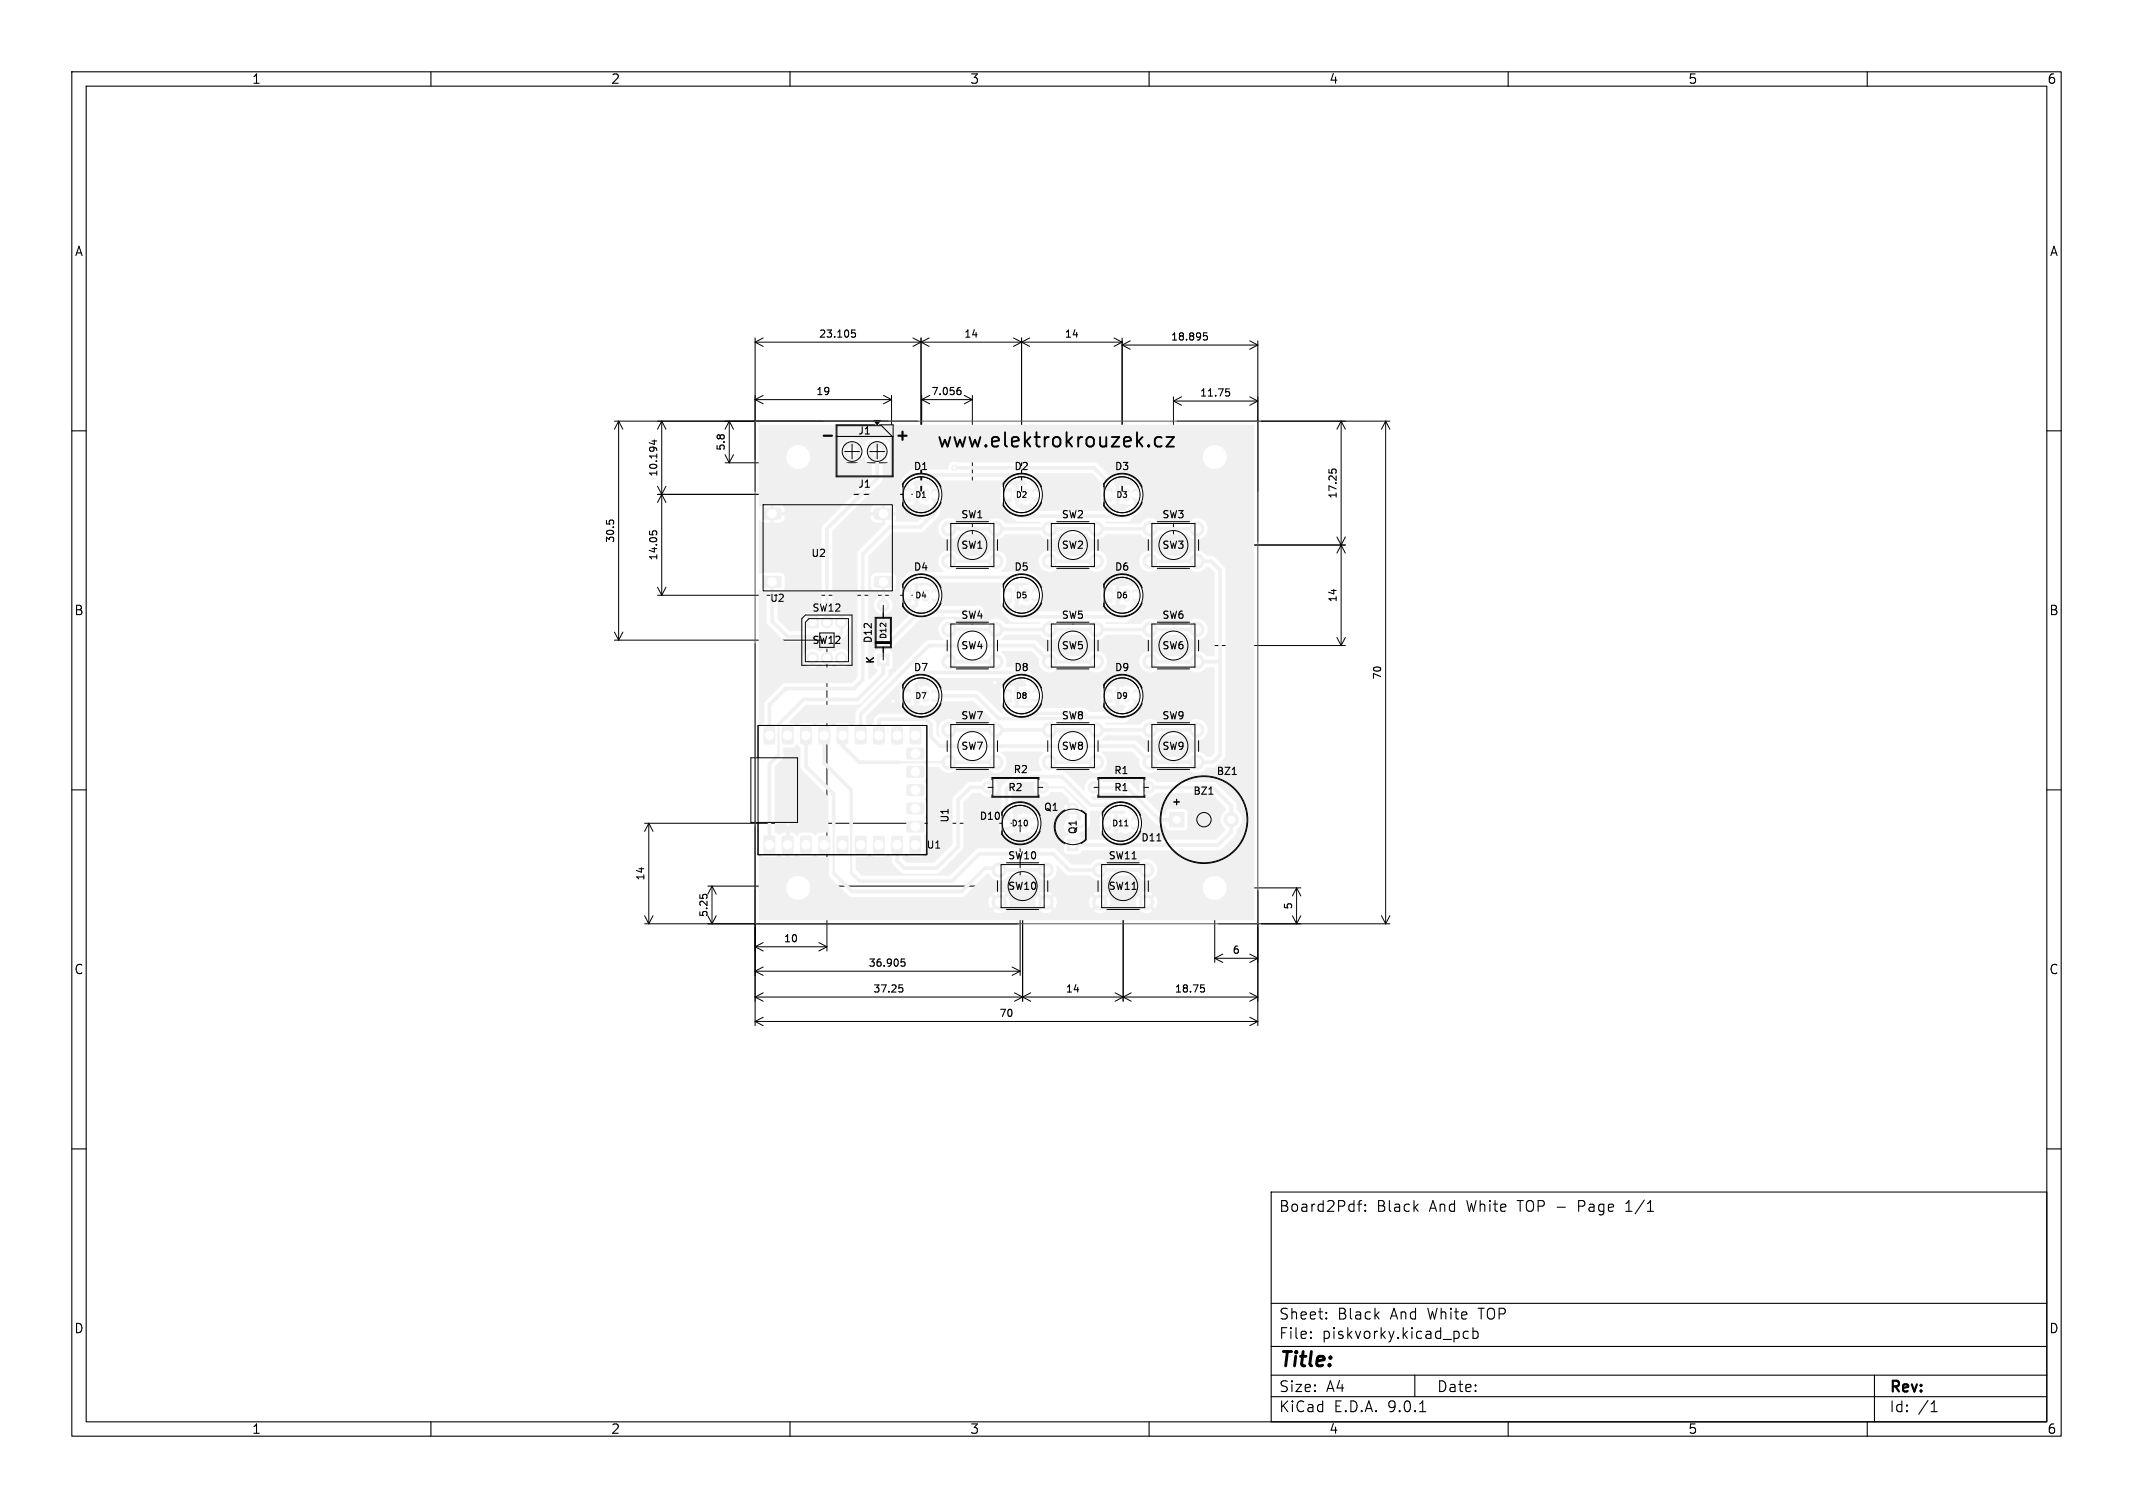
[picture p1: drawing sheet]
<svg xmlns="http://www.w3.org/2000/svg" width="297mm" height="210mm" viewBox="0 0 297 210" stroke-linecap="round" stroke-linejoin="round" font-family="sans-serif">
<g fill="none" stroke="#000" stroke-width=".14">
<path d="M85.6 58.7h42.2M86.1 58.7v30.5M86.1 58.7l.6 1.1M86.1 58.7l-.5 1.1M92.1 58.7v24.2M92.1 58.7l.6 1.1M92.1 58.7l-.5 1.1M101.5 58.7v5.8M101.5 58.7l.6 1.1M101.5 58.7l-.5 1.1M105.1 47.7h51.1M105.1 47.1v21.3"/>
<path d="M105.1 55.7h19M105.1 47.7l1.2 .5M105.1 55.7l1.2 .5M106.3 47.1l-1.2 .6M106.3 55.1l-1.2 .6M123 55.1l1.1 .6M124.1 55.1v8.9M124.1 55.7l-1.1 .5M127.1 47.1l2.3 1.1M128.2 47.1v21.3M128.3 55.1v13.2M128.3 55.7h7.1"/>
<path d="M128.3 55.7l1.2 .5M129.4 47.1l-2.3 1.1M129.5 55.1l-1.2 .6M134.3 55.1l1.1 .6M135.4 55.1v20.3M135.4 55.7l-1.1 .5M141.1 47.1l2.3 1.1M142.2 47.1v21.3M143.4 47.1l-2.3 1.1M155.1 47.1l1.1 .6M156.2 47.1v21.3M156.2 47.7l-1.1 .5"/>
<path d="M156.2 48.1h18.9M156.2 48.1l1.2 .5M157.4 47.5l-1.2 .6M163.4 55.3v20.1M163.4 55.9h11.7M163.4 55.9l1.1 .5M163.9 58.7h29.6M164.5 55.3l-1.1 .6M174 47.5l1.1 .6M174 55.3l1.1 .6M175.1 47.5v27.9M175.1 48.1l-1.1 .5"/>
<path d="M175.1 55.9l-1.1 .5M186.7 58.7v31.2M186.7 58.7l.6 1.1M186.7 58.7l-.5 1.1M192.9 58.7v70M192.9 58.7l.6 1.1M192.9 58.7l-.5 1.1M91.6 67.7l1.1 2.3M92.7 67.7l-1.1 2.3M101 64.5h22.6M101 63.3l.5 1.2M102.1 63.3l-.6 1.2"/>
<path d="M127.8 68.8l-36.2 .1M163.9 75.9h23.4M186.2 74.8l1.1 2.2M187.3 74.8l-1.1 2.2M85.6 89.2h29M85.6 88l.5 1.2M86.7 88l-.6 1.2M91.6 82.9h36.1M91.6 81.8l.5 1.1M92.7 81.8l-.6 1.1M105.1 89.7v53.1M115.1 89.7v42.7"/>
<path d="M163.9 89.9h23.4M186.2 88.8l.5 1.1M187.3 88.8l-.6 1.1M89.8 114.7h51.7M90.3 114.7v14M90.3 114.7l.6 1.1M90.3 114.7l-.5 1.1M142 115.2v20.6M89.8 128.7h52.1M89.8 127.5l.5 1.2M90.9 127.5l-.6 1.2M98.6 123.4h43.3"/>
<path d="M98.6 127.5l.5 1.2M99.1 123.4v5.3M99.1 123.4l.6 1.1M99.1 123.4l-.5 1.1M99.7 127.5l-.6 1.2M105.1 131.9h10M105.1 131.9l1.2 .5M105.1 135.3h36.9M105.1 135.3l1.2 .5M105.1 138.9h70M105.1 138.9l1.2 .5M106.3 131.3l-1.2 .6"/>
<path d="M106.3 134.7l-1.2 .6M106.3 138.3l-1.2 .6M114 131.3l1.1 .6M115.1 131.9l-1.1 .5M140.9 134.7l1.1 .6M141.3 138.3l2.2 1.1M142 135.3l-1.1 .5M142.4 123.9v15.5M143.5 138.3l-2.2 1.1M155.3 138.3l2.2 1.1M156.4 123.9v15.5M157.5 138.3l-2.2 1.1"/>
<path d="M169.1 124.2v9.8M169.1 133.5h6M169.1 133.5l1.2 .5M169.6 123.7h11.5M169.6 128.7h23.9M170.3 132.9l-1.2 .6M174 132.9l1.1 .6M174 138.3l1.1 .6M175.1 123.9v18.9M175.1 133.5l-1.1 .5M175.1 138.9l-1.1 .5M180 127.5l.5 1.2"/>
<path d="M180.5 123.7v5M180.5 123.7l.6 1.1M180.5 123.7l-.5 1.1M181.1 127.5l-.6 1.2M192.4 127.5l.5 1.2M193.5 127.5l-.6 1.2M105.1 142.3h70M105.1 142.3l1.2 .5M106.3 141.7l-1.2 .6M174 141.7l1.1 .6M175.1 142.3l-1.1 .5"/>
</g>
<g fill="none" stroke="#000" stroke-width=".15">
<path d="M118.6 46h.5M118.6 46.4l.3-.1 .2 .2-.1 .4h-.4M133.4 54.3l.3 .1 .1 .1v.4l-.4 .1M133.7 54h-.3M167.6 46.4h.5M167.6 46.8l.3-.1 .2 .2-.1 .4h-.4M170.7 54.2h.5M170.8 54.5h.2l.2 .2v.4l-.4 .1M84.4 72.5v.4M84.8 72.6l.2-.2h.3l.1 .2M90.4 74v.4M90.8 61.4h.6"/>
<path d="M90.8 74.4v-.3l.2-.2 .4 .1v.4M91.1 61.3v.6l-.7-.2M185 65.4v.4M185.4 65.8v-.3l.2-.2 .4 .1v.4M97.4 124.6v.5M97.8 124.7l.2-.2h.3l.1 .2M125.2 137.2h.5M125.3 137.5h.2l.2 .2-.1 .4-.3 .1M125.5 133.6h.5M125.5 134l.3-.1 .2 .2-.1 .4h-.4M167.2 137.2h.5M167.3 137.5h.2l.2 .2v.4l-.4 .1"/>
</g>
<g fill="#f0f0f0" stroke="#f0f0f0" stroke-width=".14">
<path d="M106.3 80.3h2.5v1.5h-2.5z"/>
<path d="M106.3 70.8h2.3l.2 .2-.1 1.1-.2 .2h-2.1l-.1-.2z"/>
<path d="M121.8 70.8h2.3l.2 .2-.1 1.1-.2 .2h-2.1l-.1-.2z"/>
<path d="M121.8 80.3h2.3l.2 .2-.1 1.1-.2 .2h-2.1l-.1-.2z"/>
<path d="M106.4 116.5h1.5v2.4h-1.5z"/>
<path d="M109 116.5h1.2l.2 .1v2l-.1 .2-1.1 .1-.3-.2z"/>
<path d="M111.5 116.5h1.2l.3 .1v2l-.2 .2-1.1 .1-.2-.2z"/>
<path d="M114.1 116.5h1.2l.2 .1v2l-.1 .2-1.2 .1-.2-.2z"/>
<path d="M116.6 116.5h1.2l.2 .1 .1 2-.2 .2-1.1 .1-.2-.2z"/>
<path d="M119.2 116.5h1.2l.2 .1v2l-.2 .2-1.1 .1-.2-.2z"/>
<path d="M121.7 116.5h1.2l.2 .1v2l-.1 .2-1.1 .1-.3-.2z"/>
<path d="M124.2 116.5h1.2l.3 .1v2l-.2 .2-1.1 .1-.2-.2z"/>
<path d="M126.8 116.5h1.2l.2 .1v2l-.1 .2-1.2 .1-.2-.2z"/>
<path d="M126.3 114.4h2.2l.2 .2-.1 1.1-.2 .2h-2l-.1-.3z"/>
<path d="M126.3 111.9l2.2-.1 .2 .3-.1 1.1-.2 .1h-2l-.1-.2z"/>
<path d="M126.3 109.3h2.2l.2 .2-.1 1.1-.2 .2h-2l-.1-.3z"/>
<path d="M126.3 106.8l2.2-.1 .2 .3-.1 1.1-.2 .2-2-.1-.1-.2z"/>
<path d="M126.3 104.3l2.2-.1 .2 .2-.1 1.2-.2 .1h-2l-.1-.2z"/>
<path d="M126.8 101.3l1.2-.1 .2 .2v2l-.1 .2h-1.2l-.2-.1z"/>
<path d="M124.2 101.3l1.2-.1 .3 .2v2l-.2 .2h-1.1l-.2-.1z"/>
<path d="M121.7 101.3l1.2-.1 .2 .2v2l-.1 .2h-1.1l-.3-.1z"/>
<path d="M119.2 101.3l1.2-.1 .2 .2v2l-.2 .2h-1.1l-.2-.1z"/>
<path d="M116.6 101.3l1.2-.1 .2 .2 .1 2-.2 .2h-1.1l-.2-.1z"/>
<path d="M114.1 101.3l1.2-.1 .2 .2v2l-.1 .2h-1.2l-.2-.1z"/>
<path d="M111.5 101.3l1.2-.1 .3 .2v2l-.2 .2h-1.1l-.2-.1z"/>
<path d="M109 101.3l1.2-.1 .2 .2v2l-.1 .2h-1.1l-.3-.1z"/>
<path d="M106.5 101.3l1.2-.1 .2 .2v2l-.2 .2h-1.1l-.2-.1z"/>
<path d="M139.6 113.8h1v1.8h-1z"/>
<path d="M162.8 113.2h2v2h-2z"/>
<path d="M153.8 68h1v1.8h-1z"/>
<path d="M153.8 82h1v1.8h-1z"/>
<path d="M148.6 116.9h1.5v1.5h-1.5z"/>
<path d="M139.8 68h1v1.8h-1z"/>
<path d="M122.2 91.1h1.6v1.6h-1.6z"/>
<path d="M125.8 68h1v1.8h-1z"/>
<path d="M139.8 82h1v1.8h-1z"/>
<path d="M112.3 85.9h1.6v1.6h-1.6z"/>
<path d="M125.8 82h1v1.8h-1z"/>
<path d="M139.8 96h1v1.8h-1z"/>
<path d="M121 61.8l.2-.1 2.1 .1v.1v2.1l-.2 .1-2.1-.1-.1-.2z"/>
<path d="M153.6 113.8h1v1.8h-1z"/>
<path d="M153.8 96h1v1.8h-1z"/>
<path d="M125.8 96h1v1.8h-1z"/>
<circle cx="160.1" cy="87.7" r="1"/>
<circle cx="166.6" cy="87.7" r="1"/>
<circle cx="160.1" cy="92.2" r="1"/>
<circle cx="166.6" cy="92.2" r="1"/>
<circle cx="171.4" cy="114.2" r="1"/>
<circle cx="152.3" cy="109.7" r=".8"/>
<circle cx="160" cy="109.7" r=".8"/>
<circle cx="139.1" cy="121.2" r="1"/>
<circle cx="145.6" cy="121.2" r="1"/>
<circle cx="139.1" cy="125.7" r="1"/>
<circle cx="145.6" cy="125.7" r="1"/>
<circle cx="146.1" cy="101.7" r="1"/>
<circle cx="152.6" cy="101.7" r="1"/>
<circle cx="146.1" cy="106.2" r="1"/>
<circle cx="152.6" cy="106.2" r="1"/>
<circle cx="132.1" cy="101.7" r="1"/>
<circle cx="138.6" cy="101.7" r="1"/>
<circle cx="132.1" cy="106.2" r="1"/>
<circle cx="138.6" cy="106.2" r="1"/>
<circle cx="146.1" cy="87.7" r="1"/>
<circle cx="152.6" cy="87.7" r="1"/>
<circle cx="146.1" cy="92.2" r="1"/>
<circle cx="152.6" cy="92.2" r="1"/>
<circle cx="145.2" cy="109.7" r=".8"/>
<circle cx="137.6" cy="109.7" r=".8"/>
<circle cx="153.1" cy="121.2" r="1"/>
<circle cx="159.6" cy="121.2" r="1"/>
<circle cx="153.1" cy="125.7" r="1"/>
<circle cx="159.6" cy="125.7" r="1"/>
<circle cx="149.4" cy="112.6" r=".75"/>
<circle cx="146.1" cy="73.7" r="1"/>
<circle cx="152.6" cy="73.7" r="1"/>
<circle cx="146.1" cy="78.2" r="1"/>
<circle cx="152.6" cy="78.2" r="1"/>
<circle cx="123" cy="84.3" r=".8"/>
<circle cx="132.1" cy="73.7" r="1"/>
<circle cx="138.6" cy="73.7" r="1"/>
<circle cx="132.1" cy="78.2" r="1"/>
<circle cx="138.6" cy="78.2" r="1"/>
<circle cx="160.1" cy="73.7" r="1"/>
<circle cx="166.6" cy="73.7" r="1"/>
<circle cx="160.1" cy="78.2" r="1"/>
<circle cx="166.6" cy="78.2" r="1"/>
<circle cx="115.1" cy="86.7" r=".8"/>
<circle cx="117.1" cy="86.7" r=".8"/>
<circle cx="113.1" cy="91.7" r=".8"/>
<circle cx="115.1" cy="91.7" r=".8"/>
<circle cx="117.1" cy="91.7" r=".8"/>
<circle cx="160.1" cy="101.7" r="1"/>
<circle cx="166.6" cy="101.7" r="1"/>
<circle cx="160.1" cy="106.2" r="1"/>
<circle cx="166.6" cy="106.2" r="1"/>
<circle cx="132.1" cy="87.7" r="1"/>
<circle cx="138.6" cy="87.7" r="1"/>
<circle cx="132.1" cy="92.2" r="1"/>
<circle cx="138.6" cy="92.2" r="1"/>
<circle cx="118.6" cy="62.9" r="1.2"/>
<circle cx="136.1" cy="85.2" r=".35"/>
<circle cx="111.1" cy="123.7" r="3.2"/>
<circle cx="124.3" cy="97.7" r=".35"/>
<circle cx="109.7" cy="114.9" r=".35"/>
<circle cx="169.1" cy="63.7" r="3.1"/>
<circle cx="169.1" cy="123.7" r="3.2"/>
<circle cx="138.5" cy="95.1" r=".35"/>
<circle cx="111.1" cy="63.7" r="3.1"/>
<circle cx="132.9" cy="65.2" r=".35"/>
</g>
<path d="M130.2 68.5v.8M144.2 68.5v.8M158.2 68.5v.8M130.2 82.5v.8M130.2 96.5v.8M144.2 82.5v.8M144.2 96.5v.8M158.2 82.5v.8M158.2 96.5v.8M144 114.3v.8M158 114.3v.8" fill="none" stroke="#f0f0f0" stroke-width="1"/>
<g fill="none" stroke="#f0f0f0" stroke-width=".5">
<path d="M122.1 62.9v3.8l-7 7v13M126.3 68.9v-1.9l.8-.8h15.8l1.3 1.2v1.5M130.2 68.9v2.5l-2.1 2h-4.2l-3.8 3.8v17.5l-1.2 1.2h-9.5l-2.3 2.3v4.2M132.1 73.7h34.5M132.1 78.2h6.5M132.9 65.2h19.4l2 2v1.7M140.3 68.9v1.5l1.6 1.5h15l1.3-1.3v-1.7M146.1 78.2h6.5M160.1 78.2h8.5l1.3 1.2v25.8l-1 1h-8.8l-2.2-2.3h-27l-1.3-1.2v-1.8l-.7-.7h-6.3l-.2 .2v2M107.5 81v5.5l2.1 2.2h7l.5-.5v-1.5M123 81v3.3M126.3 82.9v-1.9l.6-.6h16.5l.8 .8v1.7"/>
<path d="M126.3 96.9v-1.7l1.6-1.5h14.5l1.8 1.7v1.5M127.6 96.9v1.7l-.3 .3h-1.8l-1.2-1.2M130.2 96.9h5.7l3.1 3.2h11.4M132.1 92.2h6.5M132.1 87.7h34.5M136.1 85.2h-8l-5.1 5.1v3.5l-3.6 3.6h-7.5l-3.5 3.5M138.5 95.1h2.6l.5 .4v1.4M140.3 82.9v2.2l.8 .8h15.5l1.6-1.5v-1.5M140.3 96.9v2l.5 .5h9.2M152.6 92.2h-6.5l-2.2-2.3h-14.5l-9.6 9.6v2.9M158.2 96.9v1.2l-1.8 1.8h-5.2M160.1 92.2h9.8"/>
<path d="M108.4 105.2l-1.3 1.2v11.3M109.7 114.9v2.8M112.2 102.4v4.3l3.9 3.9v4.3M114.8 102.4v3.9l3.7 3.7v5M117.3 102.4v1.4l2.3 2.4h5.5M132.1 106.2h6.5M132.1 101.7h34.5M137.6 109.7h-2.5l-1.7 1.7v6.5l-3 3h-4.5l-1-1v-2.2M140.1 114.7v-4.8l1.8-1.7h6l4 4h5l1.1 1v1.5M146.1 106.2h6.5M152.3 109.7h4.6l4.5 4.5h2.4M160 109.7h8.9l2.5 2.5v3.7l-1.8 1.8h-20.2"/>
<path d="M145.6 121.2h-6.5l-.2-.3h-1.8l-3.2 3.3h-15.3l-2.5-2.5M159.6 121.2h-10.7l-2.3-2.3h-10.2l-3.8 3.8h-12.9l-1.2-1.2"/>
</g>
<path d="M108.4 100.9v4.3M116.1 114.9v6.8M118.5 114.9v6.6M125.1 106.2h7M145.2 109.7h2.9l3 3v2l-.5 .5" fill="none" stroke="#f0f0f0" stroke-width=".3"/>
<g fill="#f0f0f0">
<path d="M105.7 59.2h68.8h.1v68.9l-68.8 .1-.2-.2v-2.5h32l.1 .5 .2 .5 .7-.7 .4 .4-.7 .7a1.48 1.48 0 0 0 1.7 0l-.7-.7 .4-.4 .7 .7 .2-.5v-.5h3.5l.1 .5 .2 .5 .7-.7 .4 .4-.7 .7h.1a1.49 1.49 0 0 0 1.6 0l-.7-.7 .4-.4 .7 .7 .2-.5v-.5h4.5l.1 .5 .2 .5 .7-.7 .4 .4-.7 .7h.1a1.49 1.49 0 0 0 1.6 0l-.7-.7 .4-.4 .7 .7 .2-.5v-.5h3.5l.1 .5 .2 .5 .7-.7 .4 .4-.7 .7h.1a1.49 1.49 0 0 0 1.6 0l-.7-.7 .4-.4 .7 .7v-.1a1.49 1.49 0 0 0 0-1.6l-.7 .7-.4-.4 .7-.7h-.1a1.49 1.49 0 0 0-1.6 0l.7 .7-.4 .4-.7-.7-.3 .7h-3.5l-.2-.7-.7 .7-.4-.4 .7-.7h-.1a1.49 1.49 0 0 0-1.6 0l.7 .7-.4 .4-.7-.7-.3 .7h-4.5l-.2-.7-.7 .7-.4-.4 .7-.7h-.1a1.49 1.49 0 0 0-1.6 0l.7 .7-.4 .4-.7-.7-.3 .7h-3.5l-.2-.7-.7 .7-.4-.4 .7-.7h-.1a1.49 1.49 0 0 0-1.6 0l.7 .7-.4 .4-.7-.7-.3 .7h-32l.1-6.6h.1l.2 .3 .3 .1h1.7l.5-.3 .4 .3 .5 .1v-1.2h.5v1.2a1.11 1.11 0 0 0 1.1-.5l.6 .4h1.3l.6-.4 .6 .4 1.3 .1v2.3l.1 .3 2.7 2.7 .4 .2h15.4l.4-.2 3-3h.3a1.56 1.56 0 0 0 2.8 .2h3.8a1.55 1.55 0 0 0 2 .6 1.55 1.55 0 0 0 .8-1.9h.2l1.1 1.1 .3 .2h3.1a1.63 1.63 0 0 0 2.7 0h3.8a1.51 1.51 0 0 0 2.3 .4 1.51 1.51 0 0 0 0-2.3 1.51 1.51 0 0 0-2.3 .4h-3.8a1.63 1.63 0 0 0-2.7 0h-2.6l-2.1-2.1-.4-.1h-10.4l-.4 .1-3.6 3.6-12.2 .1-.9-.9v-1.6v-.1l1.3-.1 .6-.4 .6 .4 1.2 .1 .3-.1 .5-.4 .4 .4 .1 .7 .1 .4 1.1 1.1 .3 .1 4.8 .1 .2-.1 3.3-3.2 .1-.3 .1-6.4 1.3-1.3h1a1.32 1.32 0 0 0 2 .2 1.32 1.32 0 0 0-.1-2 1.32 1.32 0 0 0-1.9 .3h-1.4l-.3 .1-2.1 2-.1 .3v6.3l-2.5 2.5-3.8 .1-.6-.7v-.2l.5-.4 .6 .4 1.2 .1a.74 .74 0 0 0 .7-.7v-2.3l.3-.3 .2-.4v-1.3l-.5-.6 .3-.2 .2-.5v-1.2l-.5-.6 .5-.6v-1.2l-.1-.3-.4-.5 .5-.5v-1.3l1.6-.1a1.57 1.57 0 0 0 2.7 .1h3.8a1.52 1.52 0 0 0 2.4 .3 1.52 1.52 0 0 0-.3-2.4l.1-.1h5.8l.1 .1a1.65 1.65 0 0 0-.3 2.5l-.1 .1h-3.2l-.3 .1-1.9 1.9-.2 .3v3.6l-.3 .4v2l.2 .2 .2 .1h1.7v-1l.2 .1 .3-.1v1a.48 .48 0 0 1 .7 0l.4 .1 .4-.2a1.17 1.17 0 0 0 1.6-.4l.2-.4-.1-1.1a1.09 1.09 0 0 0-1.6-.6 1.23 1.23 0 0 0-1.3 0l-.3-.1v1l-.2-.1-.3 .1v-1h-.2l-.1-.1v-3l1.3-1.3h1.7l.1 .1a1.34 1.34 0 0 0 .6 1.8 1.34 1.34 0 0 0 1.8-.5h1.5l1 1v.1l-.2 .2 .6 .6-.2 .2-.1 .2-.7-.6a1.24 1.24 0 0 0 0 1.3l.7-.6 .1 .2 .2 .1-.6 .7 .3 .1v.2a1.29 1.29 0 0 0-.9 1.1 1.29 1.29 0 0 0 .7 1.2l-.1 .1a.65 .65 0 0 0-.6 .5v1.6l.2 .3 .3 .1h1.6l.3-.1 .3-.4h18.9l.4-.1 1.9-2 .2-.2v-.6a1.63 1.63 0 0 0 0-2.7v-.7l-.2-.4-2.6-2.6-.3-.2h-8a1.34 1.34 0 0 0-1.8-.4 1.34 1.34 0 0 0-.6 1.7h-.2l-1.1-1.1-.3-.2h-3.6a1.35 1.35 0 0 0-1.7-.4 1.35 1.35 0 0 0-.7 1.5h-.2l-2.5-2.4-.4-.2h-.7l-.1-.1 .3-.4h3.8a1.54 1.54 0 0 0 2.4 .3 1.54 1.54 0 0 0-.3-2.4l.1-.1h4l1.1 1a1.57 1.57 0 0 0 1 1.8 1.57 1.57 0 0 0 1.9-.6h3.8a1.57 1.57 0 0 0 2.7 0l1.2-.1 1.3-1.2 .1-.4v-25.9l-.1-.4-1.4-1.3-.4-.2h-.7a1.63 1.63 0 0 0-2.7 0h-3.9a1.52 1.52 0 0 0-2.3-.3 1.52 1.52 0 0 0 .1 2.3 1.52 1.52 0 0 0 2.3-.5h3.8a1.57 1.57 0 0 0 2.7 0h.3l.8 .9v11.5l-.1 .1h-1.1a1.58 1.58 0 0 0-2.6 0h-3.9a1.52 1.52 0 0 0-2.2-.4 1.52 1.52 0 0 0 0 2.3 1.52 1.52 0 0 0 2.3-.4h3.8a1.63 1.63 0 0 0 2.7 0h1l.1 .1v11.8l-.5 .6h-.7a1.58 1.58 0 0 0-2.6 0h-3.9a1.69 1.69 0 0 0-1.7-.8l-1.3-1.3-.3-.1h-4.6l-.1-.2 .6-.6h4.8a1.57 1.57 0 0 0 2.7 0h3.8a1.51 1.51 0 0 0 2.3 .4 1.51 1.51 0 0 0 0-2.3 1.51 1.51 0 0 0-2.3 .4h-3.8a1.63 1.63 0 0 0-2.7 0h-4.8l-.1-.1 .1-.1h2.5l.4-.2 1.9-2 .4-1.1-.1-1.2a1.11 1.11 0 0 0-1.6-.5 1.23 1.23 0 0 0-1.3 0l-.3-.2v1h-.2h-.3v-1h-1.7l-.2 .1-.2 .4v1.8l.2 .4 .3 .1h1.6v-1l.2 .1 .3-.1v1a.62 .62 0 0 1 .8 0v.2l-.7 .7h-4.3l-.5-.5-.4-.2h-.8l-.4 .1h-8.4l-.1-.2 .1-.2 .2 .1v-1l.2 .1 .3-.1v1a.49 .49 0 0 1 .7 0h.6a.48 .48 0 0 1 .7 0 1.01 1.01 0 0 0 1.3-.9v-1l-.3-.6-.1-.7-1.9-2-.4-.2h-2.4l-.1-.2a1.55 1.55 0 0 0-.6-1.9l.1-.1h4l1.1 1a1.57 1.57 0 0 0 1 1.8 1.57 1.57 0 0 0 1.9-.6h3.8a1.52 1.52 0 0 0 2.3 .4 1.52 1.52 0 0 0 0-2.3 1.52 1.52 0 0 0-2.3 .4l-3.9-.1a1.65 1.65 0 0 0-1.7-.7l-1.3-1.3-.3-.1h-4.6l-.1-.2 .6-.6h4.8a1.57 1.57 0 0 0 2.7 0h3.8a1.57 1.57 0 0 0 2.7 0h4.8a1.57 1.57 0 0 0 2.7 0h3.8a1.52 1.52 0 0 0 2.3 .4 1.52 1.52 0 0 0 0-2.3 1.52 1.52 0 0 0-2.3 .4h-3.8a1.63 1.63 0 0 0-2.7 0h-4.8l-.1-.1 .1-.1h2.7l.4-.2 1.7-1.8 .1-.7 .3-.6v-1a1.02 1.02 0 0 0-1.7-.7h-.1a1.23 1.23 0 0 0-1.2 0l-.3-.2v1h-.2h-.3v-1h-1.7l-.2 .1-.2 .4v1.8l.2 .4 .3 .1h1.6v-1l.2 .1 .3-.1v1a.48 .48 0 0 1 .7 0h.3l.1 .1-.7 .8h-14.8l-.4-.5v-.4h.3v-1l.2 .1 .3-.1v1a.49 .49 0 0 1 .7 0h.6a.48 .48 0 0 1 .7 0 1.01 1.01 0 0 0 1.3-.9v-1l-.3-.6v-.9l-1-1.1-.4-.1h-4l-.1-.2a1.75 1.75 0 0 0 .7-1.5h4.5v.3a1.55 1.55 0 0 0 1.2 1.3 1.55 1.55 0 0 0 1.7-.7h3.8a1.52 1.52 0 0 0 2.3 .4 1.52 1.52 0 0 0 0-2.3 1.52 1.52 0 0 0-2.3 .4h-3.8a1.55 1.55 0 0 0-1.7-.7 1.55 1.55 0 0 0-1.2 1.3h-4.5v-.2a1.55 1.55 0 0 0-1.3-1.1 1.55 1.55 0 0 0-1.5 .7h-3.9a1.52 1.52 0 0 0-2.3-.3 1.52 1.52 0 0 0 .3 2.4l-.1 .2h-4.5l-.4 .1-.6 .7-.2 .4v.6l-.3 .5 .1 2 .3 .3h1.7v-1l.2 .1 .3-.1v1.1l-5.5 5.4-.2 .7a.65 .65 0 0 0-.5 .6v1.7l.1 .3 .4 .1v.2l-1.1 1.2-.1 .1-.1-.2v-14h.4v1.1a.8 .8 0 0 0 .9 .7v.9a1.32 1.32 0 0 0-.1 2 1.32 1.32 0 0 0 1.9-.1 1.32 1.32 0 0 0-.2-1.9v-.8a.9 .9 0 0 0 1-.8v-1.1a.74 .74 0 0 0-.7-.7h-2.2l-.5 .3-.1 .4h-.4v-3.1l3.3-3.2h4l.4-.2 2.2-2.3 .1-.2v-1.5l.3-.6v-1a1.02 1.02 0 0 0-1.7-.7h-.1a1.23 1.23 0 0 0-1.2 0l-.3-.2v1h-.2h-.3v-1h-.3v-.2l.4-.4h15l.5 .5v.1h-.4a.53 .53 0 0 1-.7 0v1h-.2h-.3v-1h-1.7l-.3 .3-.1 2 .3 .5 .1 .4 1.7 1.8 .3 .1 3.1 .1 .1 .1-.1 .1h-4.9a1.58 1.58 0 0 0-2.6 0h-3.9a1.51 1.51 0 0 0-2.2-.4 1.51 1.51 0 0 0 0 2.3 1.51 1.51 0 0 0 2.3-.4h3.8a1.63 1.63 0 0 0 2.7 0h4.8a1.57 1.57 0 0 0 2.7 0h3.8a1.57 1.57 0 0 0 2.7 0h4.8a1.57 1.57 0 0 0 2.7 0h3.8a1.52 1.52 0 0 0 2.3 .4 1.52 1.52 0 0 0 0-2.3 1.52 1.52 0 0 0-2.3 .4h-3.8a1.63 1.63 0 0 0-2.7 0h-4.8l-.1-.1 .1-.1h3l.4-.2 1.4-1.5 .1-1 .3-.6v-1a1.02 1.02 0 0 0-1.7-.7h-.1a1.23 1.23 0 0 0-1.2 0l-.3-.2v1h-.2h-.3v-1l-.2 .1-.1-.1v-.6l-.2-.2-2.1-2.1-.4-.2h-19.1a.93 .93 0 0 0-1.3 1h-4.9l-.4 .2-.9 .9-.2 .4v.6l-.3 .5 .1 2 .3 .3h1.7v-1l.2 .1 .3-.1v1a.49 .49 0 0 1 .7 0h.8v.8l-1.6 1.6-3.1-.1 .1-.8h-1.2v-.5h1.2l-.1-.4-.2-.5-.3-.1h-.9v.7h-.5v-.7h-.8a.8 .8 0 0 0-.7 1h1.2v.5h-1.2v.4l.2 .4 .4 .2h.9v-.7h.5v.8l-3.7 3.8-.2 .4v17.3l-.9 .8h-9.2h-.3l-2.5 2.6-.1 .3v2.6l-.4 .3-.1 .4h-.2l-.1-9.9h6.2v.3a1.32 1.32 0 0 0 .9 1.1 1.32 1.32 0 0 0 1.4-.4 1.53 1.53 0 0 0 2.1 0 1.31 1.31 0 0 0 1.9 .1 1.31 1.31 0 0 0-.1-1.9 1.31 1.31 0 0 0-1.8 .1 1.51 1.51 0 0 0-2.1 0 1.31 1.31 0 0 0-1.4-.4 1.31 1.31 0 0 0-.9 1.1h-6.2v-9.3l.1-.1 .4 .2 .6 .1 .1 4.2v.3l2.5 2.4 .3 .1h7.1l.4-.2 .6-.6 .2-.2v-.7a1.33 1.33 0 0 0 .2-1.9 1.33 1.33 0 0 0-2 0l-.2-.3v-11.6l6.8-6.8 .2-.4v-2.1a.9 .9 0 0 0 .9-.7v-2.1l-.2-.5-.5-.1h-2a.84 .84 0 0 0-.7 1l-.2 .1-.2-.4-.8 .8-.3-.4 .8-.8a1.69 1.69 0 0 0-2.1 0l.8 .8-.3 .4-.8-.8h-.1a1.69 1.69 0 0 0 .1 2l.8-.8 .3 .3-.8 .8 .1 .1a1.69 1.69 0 0 0 2-.1l-.8-.8 .3-.3 .8 .8 .2-.4h.2a.85 .85 0 0 0 .9 1.1l.1 1.8-6.8 6.8-.2 .2v11.9l-.2 .1h-.2h-1.7l-.3 .1-.2 .3v1.7l.1 .3-.1 .1h-1.9l-1.6-1.7v-3.8v-.1l.7-.1 .2-.3 .1-1.7-.2-.3-.3-.1h-2.6l-.4 .2-.2-.1 .1-7.4 .1-.1 .6 .4h.9v-.7h.5v.7h.8a.8 .8 0 0 0 .7-1h-1.2v-.5h1.2l-.1-.6-.2-.3-.3-.1h-.9v.7h-.5v-.7h-.9l-.6 .4-.2-.1z"/>
<path d="M109.1 104.2l1.2-.1 .7-.4 .4 .4 .1 2.7 .1 .3 3.7 3.8 .1 5-1.3 .1-.6 .4-.6-.4h-1.3l-.7 .4a1 1 0 0 0-1-.4v1.1h-.5v-1.1a1.23 1.23 0 0 0-.9 .3l-.6-.5v-9l1.1-1.2a.76 .76 0 0 0 .1-.8z"/>
<path d="M151.9 110.9a1.63 1.63 0 0 0 1.6-.5h3.1l4.3 4.3 .4 .2h1a.65 .65 0 0 0 .5 .8l2.1-.1 .3-.1 .1-.3v-2.1l-.1-.3-.3-.1h-2.1a.78 .78 0 0 0-.5 .7h-.6l-2.4-2.4a.31 .31 0 0 1 .5 0 1.67 1.67 0 0 0 1.3-.6h7.4l2.2 2.1v.3a1.59 1.59 0 0 0 0 2.7l-.1 .1-1.4 1.3h-18.4l-.2-.1a.69 .69 0 0 0-.6-.4l.1-.2a1.11 1.11 0 0 1 .9-.5l.8-.9 .1-1.9h4.7l.1 .3-.3 .1a.53 .53 0 0 1-.7 0v1l-.2-.1-.3 .1v-1h-1.7l-.2 .1-.2 .3v1.9l.2 .3 .3 .2 1.6-.1v-1l.2 .1 .3-.1v1a.49 .49 0 0 1 .7 0l.4 .1 .4-.2a1.17 1.17 0 0 0 1.6-.4l.2-.4v-.9l-.3-.7a1.11 1.11 0 0 0-.5-1.1l-1.1-1h-4.8l-.4-.3z"/>
<path d="M149.8 112.7l.7 .7-.1 .9-.6-.4v-.1l.3-.1-.7-.7 .3-.1z"/>
<path d="M125.4 95l.1-.1 .1 .1v.5l-.3 .5 .1 2 .3 .3h1.7v-1l.2 .1 .3-.1v1a.49 .49 0 0 1 .7 0h.6a.48 .48 0 0 1 .7 0 1.21 1.21 0 0 0 1.3-.6h4.4l2.5 2.5-.8 .7h-3.8a1.54 1.54 0 0 0-2.2-.5 1.54 1.54 0 0 0-.4 2.2v.1h-.2l-.3-.4v-1.5l-.1-.3-.9-.9-.4-.2h-6.4l-.4 .2-.4 .3-.1 .3-.1 .5-.4 .4-.6-.4v-1z"/>
<path d="M127.1 81.2h.2h15.7l.3 .2-.1 .1h-.6a.53 .53 0 0 1-.7 0v1h-.2h-.3v-1h-1.7l-.3 .3-.1 2 .3 .5 .1 1.2 1 1 .2 .1 3.9 .1 .1 .1-.1 .1h-4.8a1.63 1.63 0 0 0-2.7 0h-3.8a1.54 1.54 0 0 0-2.4-.3 1.54 1.54 0 0 0 .3 2.4l-.1 .1-2 .1-.4 .1-9.6 9.7-.2 .4v1.3l-.5 .4-.5-.3-.2-.1h-1.3l-.6 .4-.3-.2-.4-.2h-1.2l-.6 .4-.6-.4h-1.2l-.5 .2-.2 .2h-.2a.82 .82 0 0 0-.9-.4l-.1-.1v-.1l2.4-2.3h7.3l.2-.1 3.9-3.8 .1-.4 .1-.6a.65 .65 0 0 0 .5-.5v-1.8l-.4-.4v-.1l4.5-4.6h7.3a.86 .86 0 0 0 1.3-.7 .86 .86 0 0 0-1.3-.8h-5l-.1-.1v-.1a1.03 1.03 0 0 0 .6-.8v-1a1.02 1.02 0 0 0-1.7-.7 1.23 1.23 0 0 0-1.3 0l-.3-.2v1h-.2h-.3v-1h-.3z"/>
<path d="M128.2 94.4h13.8l1 1v.1h-.4a.53 .53 0 0 1-.7 0v1h-.2h-.3v-1h-1.7l-.3 .3-.1 2 .3 .5 .1 .9-.2 .1h-.2l-2.9-3-.3-.1h-4.9a1.21 1.21 0 0 0-1.8-.5 1.23 1.23 0 0 0-1.2 0l-.3-.2v1h-.2h-.3v-1l-.1-.2z"/>
<path d="M143.9 65.9h8.1l1.6 1.6-.3 .5v1.8l.2 .4 .3 .1h1.6v-1l.2 .1 .3-.1v1a.49 .49 0 0 1 .7 0h.6l.1 .1-.8 .8h-14.2l-.9-.9v-1l.2 .1 .3-.1v1a.49 .49 0 0 1 .7 0h.6a.48 .48 0 0 1 .7 0 1.01 1.01 0 0 0 1.3-.9v-1l-.3-.6v-.6l-1-1.1z"/>
</g>
<g fill="#fff" stroke="#fff" stroke-width=".14">
<circle cx="111.1" cy="123.7" r="1.6"/>
<circle cx="124.3" cy="97.7" r=".15"/>
<circle cx="109.7" cy="114.9" r=".15"/>
<circle cx="169.1" cy="63.7" r="1.6"/>
<circle cx="169.1" cy="123.7" r="1.6"/>
<circle cx="138.5" cy="95.1" r=".15"/>
<circle cx="111.1" cy="63.7" r="1.6"/>
<circle cx="132.9" cy="65.2" r=".15"/>
<circle cx="107.5" cy="81" r=".6"/>
<circle cx="107.5" cy="71.5" r=".6"/>
<circle cx="123" cy="71.5" r=".6"/>
<circle cx="123" cy="81" r=".6"/>
<circle cx="107.1" cy="117.7" r=".6"/>
<circle cx="109.7" cy="117.7" r=".6"/>
<circle cx="112.2" cy="117.7" r=".6"/>
<circle cx="114.8" cy="117.7" r=".6"/>
<circle cx="117.3" cy="117.7" r=".6"/>
<circle cx="119.8" cy="117.7" r=".6"/>
<circle cx="122.4" cy="117.7" r=".6"/>
<circle cx="124.9" cy="117.7" r=".6"/>
<circle cx="127.5" cy="117.7" r=".6"/>
<circle cx="127.5" cy="115.1" r=".6"/>
<circle cx="127.5" cy="112.6" r=".6"/>
<circle cx="127.5" cy="110" r=".6"/>
<circle cx="127.5" cy="107.5" r=".6"/>
<circle cx="127.5" cy="105" r=".6"/>
<circle cx="127.5" cy="102.4" r=".6"/>
<circle cx="124.9" cy="102.4" r=".6"/>
<circle cx="122.4" cy="102.4" r=".6"/>
<circle cx="119.8" cy="102.4" r=".6"/>
<circle cx="117.3" cy="102.4" r=".6"/>
<circle cx="114.8" cy="102.4" r=".6"/>
<circle cx="112.2" cy="102.4" r=".6"/>
<circle cx="109.7" cy="102.4" r=".6"/>
<circle cx="107.1" cy="102.4" r=".6"/>
<circle cx="140.1" cy="114.7" r=".45"/>
<circle cx="144" cy="114.7" r=".45"/>
<circle cx="160.1" cy="87.7" r=".55"/>
<circle cx="166.6" cy="87.7" r=".55"/>
<circle cx="160.1" cy="92.2" r=".55"/>
<circle cx="166.6" cy="92.2" r=".55"/>
<circle cx="163.8" cy="114.2" r=".5"/>
<circle cx="171.4" cy="114.2" r=".5"/>
<circle cx="154.3" cy="68.9" r=".45"/>
<circle cx="156.9" cy="68.9" r=".45"/>
<circle cx="158.2" cy="68.9" r=".45"/>
<circle cx="152.3" cy="109.7" r=".4"/>
<circle cx="160" cy="109.7" r=".4"/>
<circle cx="139.1" cy="121.2" r=".55"/>
<circle cx="145.6" cy="121.2" r=".55"/>
<circle cx="139.1" cy="125.7" r=".55"/>
<circle cx="145.6" cy="125.7" r=".55"/>
<circle cx="146.1" cy="101.7" r=".55"/>
<circle cx="152.6" cy="101.7" r=".55"/>
<circle cx="146.1" cy="106.2" r=".55"/>
<circle cx="152.6" cy="106.2" r=".55"/>
<circle cx="132.1" cy="101.7" r=".55"/>
<circle cx="138.6" cy="101.7" r=".55"/>
<circle cx="132.1" cy="106.2" r=".55"/>
<circle cx="138.6" cy="106.2" r=".55"/>
<circle cx="146.1" cy="87.7" r=".55"/>
<circle cx="152.6" cy="87.7" r=".55"/>
<circle cx="146.1" cy="92.2" r=".55"/>
<circle cx="152.6" cy="92.2" r=".55"/>
<circle cx="145.2" cy="109.7" r=".4"/>
<circle cx="137.6" cy="109.7" r=".4"/>
<circle cx="154.3" cy="82.9" r=".45"/>
<circle cx="156.9" cy="82.9" r=".45"/>
<circle cx="158.2" cy="82.9" r=".45"/>
<circle cx="153.1" cy="121.2" r=".55"/>
<circle cx="159.6" cy="121.2" r=".55"/>
<circle cx="153.1" cy="125.7" r=".55"/>
<circle cx="159.6" cy="125.7" r=".55"/>
<circle cx="149.4" cy="117.7" r=".4"/>
<circle cx="149.4" cy="112.6" r=".4"/>
<circle cx="140.3" cy="68.9" r=".45"/>
<circle cx="142.9" cy="68.9" r=".45"/>
<circle cx="144.2" cy="68.9" r=".45"/>
<circle cx="146.1" cy="73.7" r=".55"/>
<circle cx="152.6" cy="73.7" r=".55"/>
<circle cx="146.1" cy="78.2" r=".55"/>
<circle cx="152.6" cy="78.2" r=".55"/>
<circle cx="123" cy="91.9" r=".4"/>
<circle cx="123" cy="84.3" r=".4"/>
<circle cx="132.1" cy="73.7" r=".55"/>
<circle cx="138.6" cy="73.7" r=".55"/>
<circle cx="132.1" cy="78.2" r=".55"/>
<circle cx="138.6" cy="78.2" r=".55"/>
<circle cx="160.1" cy="73.7" r=".55"/>
<circle cx="166.6" cy="73.7" r=".55"/>
<circle cx="160.1" cy="78.2" r=".55"/>
<circle cx="166.6" cy="78.2" r=".55"/>
<circle cx="126.3" cy="68.9" r=".45"/>
<circle cx="128.9" cy="68.9" r=".45"/>
<circle cx="130.2" cy="68.9" r=".45"/>
<circle cx="140.3" cy="82.9" r=".45"/>
<circle cx="142.9" cy="82.9" r=".45"/>
<circle cx="144.2" cy="82.9" r=".45"/>
<circle cx="113.1" cy="86.7" r=".5"/>
<circle cx="115.1" cy="86.7" r=".5"/>
<circle cx="117.1" cy="86.7" r=".5"/>
<circle cx="113.1" cy="91.7" r=".5"/>
<circle cx="115.1" cy="91.7" r=".5"/>
<circle cx="117.1" cy="91.7" r=".5"/>
<circle cx="126.3" cy="82.9" r=".45"/>
<circle cx="128.9" cy="82.9" r=".45"/>
<circle cx="130.2" cy="82.9" r=".45"/>
<circle cx="160.1" cy="101.7" r=".55"/>
<circle cx="166.6" cy="101.7" r=".55"/>
<circle cx="160.1" cy="106.2" r=".55"/>
<circle cx="166.6" cy="106.2" r=".55"/>
<circle cx="132.1" cy="87.7" r=".55"/>
<circle cx="138.6" cy="87.7" r=".55"/>
<circle cx="132.1" cy="92.2" r=".55"/>
<circle cx="138.6" cy="92.2" r=".55"/>
<circle cx="140.3" cy="96.9" r=".45"/>
<circle cx="142.9" cy="96.9" r=".45"/>
<circle cx="144.2" cy="96.9" r=".45"/>
<circle cx="122.1" cy="62.9" r=".6"/>
<circle cx="118.6" cy="62.9" r=".6"/>
<circle cx="154.1" cy="114.7" r=".45"/>
<circle cx="156.7" cy="114.7" r=".45"/>
<circle cx="158" cy="114.7" r=".45"/>
<circle cx="154.3" cy="96.9" r=".45"/>
<circle cx="156.9" cy="96.9" r=".45"/>
<circle cx="158.2" cy="96.9" r=".45"/>
<circle cx="126.3" cy="96.9" r=".45"/>
<circle cx="128.9" cy="96.9" r=".45"/>
<circle cx="130.2" cy="96.9" r=".45"/>
</g>
<g fill="none" stroke="#000" stroke-width=".15">
<path d="M10 10h277v190h-277zM12 12h273v186h-273zM60 10v2M110 10v2M160 10v2M210 10v2M260 10v2M10 60h2M285 60h2M10 110h2M161.1 117.1h.6M168.3 110.6h.6"/>
<path d="M171.6 107.9h.6M285 110h2M10 160h2M177 166h108v32h-108zM189 167.7h.6M189.6 167.2l-.3 .1-.1 .1v1.3M190.1 168.6h.1l-.1 .1M190.1 168.6h-.1l.1 .1M190.1 167.8v.1M190.1 168.6v.1M190.1 167.8h.1l-.1 .1M190.1 167.8h-.1l.1 .1"/>
<path d="M226.4 168.7h.8M226.7 167.4l-.3 .2M285 160h2M60 198v2M110 198v2M160 198v2M177 194.5h108M177 191.5h108M177 187.5h108M177 181.5h108M182.5 186.3h.1l-.1 .1M182.5 186.3v.1"/>
<path d="M182.5 185.5v.1M182.5 185.5h.1l-.1 .1M184.7 183.6v.1M184.7 183.6h-.1l.1 .1M184.7 182.8v.1M184.7 182.8h-.1l.1 .1M197 191.5v3M197.7 196.6h.8M204.5 185.5l-.5-.1-.3 .3v.4l.2 .2 .1 .1 .5-.1M205.1 185.5l.4-.1 .3 .3v.4l-.1 .2-.2 .1-.4-.1M205.1 184.9v1.5M210 198v2"/>
<path d="M260 198v2M261 191.5v6.5M268.9 196.6h.8M269 195.5l.3-.4v1.5"/>
</g>
<path d="M114.7 60.7h1.1" fill="none" stroke="#000" stroke-width=".3"/>
<path d="M162.4 60.9h1.1l-1.1 1.3h1.1" fill="none" stroke="#000" stroke-width=".26"/>
<g fill="none" stroke="#000" stroke-width=".14">
<path d="M116.5 59.3h6.2l1.5 1.5v5.5h-7.7zM121.8 59.2h-5.4v7.2h8v-7.2h-2M106.3 70.3h18v12h-18zM116.4 60.8h8M117.6 62.9h2.1M118.6 61.9v2M121.1 62.9h2.1M122.1 61.9v2M125.7 67.8a1.18 1.18 0 0 1 .6-1.1 2.99 2.99 0 0 1 4.7 1.1M125.7 70a1.35 1.35 0 0 0 .7 1.2 2.99 2.99 0 0 0 4.6-1.2M126 67.8a2.5 2.5 0 0 1 2.2-1.4 2.5 2.5 0 0 1 2.3 1.4M126 70a2.5 2.5 0 0 0 2.2 1.4 2.5 2.5 0 0 0 2.3-1.4"/>
<path d="M126.2 66.9a2.9 2.9 0 0 1 4.3 .1 2.9 2.9 0 0 1-.6 4.3 2.9 2.9 0 0 1-4.2-.9v-3zM131.9 75.2v1.5M132.4 72.9h6v6h-6zM133.1 79.2h4.5M133.1 72.7h4.5M138.9 75.2v1.5M139.7 67.8a1.18 1.18 0 0 1 .6-1.1 2.99 2.99 0 0 1 4.7 1.1M139.7 70a1.35 1.35 0 0 0 .7 1.2 2.99 2.99 0 0 0 4.6-1.2M140 67.8a2.5 2.5 0 0 1 2.2-1.4 2.5 2.5 0 0 1 2.3 1.4M140 70a2.5 2.5 0 0 0 2.2 1.4 2.5 2.5 0 0 0 2.3-1.4M140.2 66.9a2.9 2.9 0 0 1 4.3 .1 2.9 2.9 0 0 1-.6 4.3 2.9 2.9 0 0 1-4.2-.9v-3zM145.9 75.2v1.5"/>
<path d="M146.4 72.9h6v6h-6zM147.1 79.2h4.5M147.1 72.7h4.5M152.9 75.2v1.5M153.7 67.8a1.18 1.18 0 0 1 .6-1.1 2.99 2.99 0 0 1 4.7 1.1M153.7 70a1.35 1.35 0 0 0 .7 1.2 2.99 2.99 0 0 0 4.6-1.2M154 67.8a2.5 2.5 0 0 1 2.2-1.4 2.5 2.5 0 0 1 2.3 1.4M154 70a2.5 2.5 0 0 0 2.2 1.4 2.5 2.5 0 0 0 2.3-1.4M154.2 66.9a2.9 2.9 0 0 1 4.3 .1 2.9 2.9 0 0 1-.6 4.3 2.9 2.9 0 0 1-4.2-.9v-3zM159.9 75.2v1.5M160.4 72.9h6v6h-6zM161.1 79.2h4.5"/>
<path d="M161.1 72.7h4.5M166.9 75.2v1.5M111.6 86.2l.5-.5h6.5v7h-7zM112.6 86.2h5.5v6h-6v-5.5zM114.1 90.2v-2h2v2M121.9 86h2.2v4.2h-2.2zM121.9 89.4h2.2M121.9 89.5h2.2M121.9 89.6h2.2M122 86.1h2v4h-2zM122 89.4h2M123 84.3v1.8"/>
<path d="M123 90.1v1.8M125.7 81.8a1.18 1.18 0 0 1 .6-1.1 2.99 2.99 0 0 1 4.7 1.1M125.7 84a1.35 1.35 0 0 0 .7 1.2 2.99 2.99 0 0 0 4.6-1.2M125.7 98a1.35 1.35 0 0 0 .7 1.2 2.99 2.99 0 0 0 4.6-1.2M126 81.8a2.5 2.5 0 0 1 2.2-1.4 2.5 2.5 0 0 1 2.3 1.4M126 84a2.5 2.5 0 0 0 2.2 1.4 2.5 2.5 0 0 0 2.3-1.4M126 95.8a2.5 2.5 0 0 1 2.2-1.4 2.5 2.5 0 0 1 2.3 1.4M126 98a2.5 2.5 0 0 0 2.2 1.4 2.5 2.5 0 0 0 2.3-1.4M126.2 80.9a2.9 2.9 0 0 1 4.3 .1 2.9 2.9 0 0 1-.6 4.3 2.9 2.9 0 0 1-4.2-.9v-3zM126.2 94.9a2.9 2.9 0 0 1 4.3 .1 2.9 2.9 0 0 1-.6 4.3 2.9 2.9 0 0 1-4.2-.9v-3zM131 95.8a2.99 2.99 0 0 0-2.5-1.9 2.99 2.99 0 0 0-2.8 1.5v.4M131.9 89.2v1.5"/>
<path d="M132.4 86.9h6v6h-6zM133.1 93.2h4.5M133.1 86.7h4.5M138.9 89.2v1.5M139.7 81.8a1.18 1.18 0 0 1 .6-1.1 2.99 2.99 0 0 1 4.7 1.1M139.7 84a1.35 1.35 0 0 0 .7 1.2 2.99 2.99 0 0 0 4.6-1.2M139.7 98a1.35 1.35 0 0 0 .7 1.2 2.99 2.99 0 0 0 4.6-1.2M140 81.8a2.5 2.5 0 0 1 2.2-1.4 2.5 2.5 0 0 1 2.3 1.4M140 84a2.5 2.5 0 0 0 2.2 1.4 2.5 2.5 0 0 0 2.3-1.4M140 95.8a2.5 2.5 0 0 1 2.2-1.4 2.5 2.5 0 0 1 2.3 1.4M140 98a2.5 2.5 0 0 0 2.2 1.4 2.5 2.5 0 0 0 2.3-1.4M140.2 80.9a2.9 2.9 0 0 1 4.3 .1 2.9 2.9 0 0 1-.6 4.3 2.9 2.9 0 0 1-4.2-.9v-3z"/>
<path d="M140.2 94.9a2.9 2.9 0 0 1 4.3 .1 2.9 2.9 0 0 1-.6 4.3 2.9 2.9 0 0 1-4.2-.9v-3zM145 95.8a2.99 2.99 0 0 0-2.5-1.9 2.99 2.99 0 0 0-2.8 1.5v.4M145.9 89.2v1.5M146.4 86.9h6v6h-6zM147.1 93.2h4.5M147.1 86.7h4.5M152.9 89.2v1.5M153.7 81.8a1.18 1.18 0 0 1 .6-1.1 2.99 2.99 0 0 1 4.7 1.1M153.7 84a1.35 1.35 0 0 0 .7 1.2 2.99 2.99 0 0 0 4.6-1.2M153.7 98a1.35 1.35 0 0 0 .7 1.2 2.99 2.99 0 0 0 4.6-1.2M154 81.8a2.5 2.5 0 0 1 2.2-1.4 2.5 2.5 0 0 1 2.3 1.4M154 84a2.5 2.5 0 0 0 2.2 1.4 2.5 2.5 0 0 0 2.3-1.4"/>
<path d="M154 95.8a2.5 2.5 0 0 1 2.2-1.4 2.5 2.5 0 0 1 2.3 1.4M154 98a2.5 2.5 0 0 0 2.2 1.4 2.5 2.5 0 0 0 2.3-1.4M154.2 80.9a2.9 2.9 0 0 1 4.3 .1 2.9 2.9 0 0 1-.6 4.3 2.9 2.9 0 0 1-4.2-.9v-3zM154.2 94.9a2.9 2.9 0 0 1 4.3 .1 2.9 2.9 0 0 1-.6 4.3 2.9 2.9 0 0 1-4.2-.9v-3zM159 95.8a2.99 2.99 0 0 0-2.5-1.9 2.99 2.99 0 0 0-2.8 1.5v.4M159.9 89.2v1.5M160.4 86.9h6v6h-6zM161.1 93.2h4.5M161.1 86.7h4.5M166.9 89.2v1.5M104.6 105.5h6.5v9h-6.5zM105.6 101h23.5v18h-23.5z"/>
<path d="M105.6 105.5v-4.5h23.5v18h-23.5M105.6 114.5v4.5M131.9 103.2v1.5M132.4 100.9h6v6h-6zM133.1 107.2h4.5M133.1 100.7h4.5M137.6 109.7h.6M138.1 108.6v-.3h6.6v.3M138.1 110.7v.3h6.6v-.3M138.2 108.4h6.3v2.5h-6.3zM138.9 103.2v1.5M139.5 113.6a1.17 1.17 0 0 1 .6-1.2 2.99 2.99 0 0 1 4.7 1.2"/>
<path d="M139.5 115.7a1.35 1.35 0 0 0 .7 1.3 2.99 2.99 0 0 0 4.6-1.3M139.8 113.6a2.5 2.5 0 0 1 2.2-1.4 2.5 2.5 0 0 1 2.3 1.4M139.8 115.7a2.5 2.5 0 0 0 2.2 1.5 2.5 2.5 0 0 0 2.3-1.5M140 112.6a2.9 2.9 0 0 1 4.3 .2 2.9 2.9 0 0 1-.6 4.2 2.9 2.9 0 0 1-4.2-.9v-2.9zM144.5 109.7h.7M145.9 103.2v1.5M146.4 100.9h6v6h-6zM147.1 107.2h4.5M147.1 100.7h4.5M148.3 112.8a2.6 2.6 0 0 0-1.5 2.4 2.6 2.6 0 0 0 1.5 2.3M150.5 112.8l.7 .6v3.6l-.7 .5M151.1 113.4v3.5a2.48 2.48 0 0 1-3.5 0 2.48 2.48 0 0 1 0-3.5 2.48 2.48 0 0 1 3.5 0"/>
<path d="M152.3 109.7h.7M152.9 108.6v-.3h6.5v.3M152.9 110.7v.3h6.5v-.3M152.9 103.2v1.5M153 108.4h6.3v2.5h-6.3zM153.5 113.6a1.18 1.18 0 0 1 .6-1.2 2.99 2.99 0 0 1 4.7 1.2M153.5 115.7a1.36 1.36 0 0 0 .7 1.3 2.99 2.99 0 0 0 4.6-1.3M153.8 113.6a2.5 2.5 0 0 1 2.2-1.4 2.5 2.5 0 0 1 2.3 1.4M153.8 115.7a2.5 2.5 0 0 0 2.2 1.5 2.5 2.5 0 0 0 2.3-1.5M154 112.6a2.9 2.9 0 0 1 4.3 .2 2.9 2.9 0 0 1-.6 4.2 2.9 2.9 0 0 1-4.2-.9v-2.9zM156.6 115h.5M159.3 109.7h.7"/>
<path d="M159.9 103.2v1.5M160.4 100.9h6v6h-6zM161.1 107.2h4.5M161.1 100.7h4.5M166.9 103.2v1.5M138.9 122.7v1.5M139.4 120.4h6v6h-6zM140.1 126.7h4.5M140.1 120.2h4.5M145.9 122.7v1.5M152.9 122.7v1.5M153.4 120.4h6v6h-6z"/>
<path d="M154.1 126.7h4.5M154.1 120.2h4.5M159.9 122.7v1.5"/>
<circle cx="118.6" cy="62.9" r="1.37"/>
<circle cx="122.1" cy="62.9" r="1.38"/>
<circle cx="128.2" cy="68.9" r="2.5"/>
<circle cx="135.4" cy="75.9" r="2.02"/>
<circle cx="142.2" cy="68.9" r="2.5"/>
<circle cx="149.4" cy="75.9" r="2.02"/>
<circle cx="156.2" cy="68.9" r="2.5"/>
<circle cx="163.4" cy="75.9" r="2.02"/>
<circle cx="128.2" cy="82.9" r="2.5"/>
<circle cx="128.2" cy="96.9" r="2.5"/>
<circle cx="135.4" cy="89.9" r="2.02"/>
<circle cx="142.2" cy="82.9" r="2.5"/>
<circle cx="142.2" cy="96.9" r="2.5"/>
<circle cx="149.4" cy="89.9" r="2.02"/>
<circle cx="156.2" cy="82.9" r="2.5"/>
<circle cx="156.2" cy="96.9" r="2.5"/>
<circle cx="163.4" cy="89.9" r="2.02"/>
<circle cx="135.4" cy="103.9" r="2.02"/>
<circle cx="142" cy="114.7" r="2.5"/>
<circle cx="149.4" cy="103.9" r="2.02"/>
<circle cx="156" cy="114.7" r="2.5"/>
<circle cx="163.4" cy="103.9" r="2.02"/>
<circle cx="167.6" cy="114.2" r="6"/>
<circle cx="167.6" cy="114.2" r="6.1"/>
<circle cx="167.6" cy="114.2" r="1"/>
<circle cx="142.4" cy="123.4" r="2.02"/>
<circle cx="156.4" cy="123.4" r="2.02"/>
</g>
<path d="M121.7 58.6h.9l-.5 .6z" fill="#000" stroke="#000" stroke-width=".14"/>
<path d="M105.1 58.7h70v70h-70z" fill="none" stroke="#575757" stroke-width=".14"/>
<g font-size="2.8">
<text x="130.3" y="62.5">www.elektrokrouzek.cz</text>
<text x="178" y="190.9">Title:</text>
</g>
<g font-size="2.1">
<text x="124.5" y="61.5">+</text>
<text x="178" y="169">Board2Pdf:</text>
<text x="191.7" y="169">Black</text>
<text x="199.1" y="169">And</text>
<text x="204.4" y="169">White</text>
<text x="211.6" y="169">TOP -</text>
<text x="220.3" y="169">Page</text>
<text x="227.1" y="169">1/1</text>
<text x="178" y="184">Sheet:</text>
<text x="186.2" y="184">Black</text>
<text x="193.7" y="184">And</text>
<text x="199" y="184">White</text>
<text x="206.2" y="184">TOP</text>
<text x="178" y="186.7">File:</text>
<text x="184.1" y="186.7">piskvorky.kicad_pcb</text>
<text x="178" y="196.9">KiCad</text>
<text x="178" y="194.1">Size:</text>
<text x="184.7" y="194.1">A4</text>
<text x="185.7" y="196.9">E.D.A.</text>
<text x="193.3" y="196.9">9.0.1</text>
<text x="200" y="194.1">Date:</text>
<text x="263" y="194.3">Rev:</text>
<text x="263" y="196.9">Id:</text>
<text x="267.1" y="196.9">/1</text>
</g>
<g font-size="1.8">
<text x="35" y="11.9">1</text>
<text x="85" y="11.9">2</text>
<text x="135" y="11.9">3</text>
<text x="185" y="11.9">4</text>
<text x="235" y="11.9">5</text>
<text x="285" y="11.9">6</text>
<text x="10.3" y="35.9">A</text>
<text x="285.4" y="35.9">A</text>
<text x="10.3" y="85.9">B</text>
<text x="285.3" y="85.9">B</text>
<text x="10.3" y="135.9">C</text>
<text x="285.3" y="135.9">C</text>
<text x="10.3" y="185.9">D</text>
<text x="285.3" y="185.9">D</text>
<text x="35" y="199.9">1</text>
<text x="85" y="199.9">2</text>
<text x="135" y="199.9">3</text>
<text x="185" y="199.9">4</text>
<text x="235" y="199.9">5</text>
<text x="285" y="199.9">6</text>
</g>
<g font-size="1.4">
<text x="113.9" y="47.2">23.105</text>
<text x="134.2" y="47.2">14</text>
<text x="148.2" y="47.2">14</text>
<text x="162.9" y="47.6">18.895</text>
<text x="113.6" y="55.2">19</text>
<text x="129.6" y="55.2">7.056</text>
<text x="167" y="55.4">11.75</text>
<text x="101.1" y="62.9" transform="rotate(-90 101.1 62.9)">5.8</text>
<text x="119.4" y="60.7">J1</text>
<text x="127.1" y="65.7">D1</text>
<text x="141.1" y="65.7">D2</text>
<text x="155.1" y="65.7">D3</text>
<text x="91.7" y="66.5" transform="rotate(-90 91.7 66.5)">10.194</text>
<text x="119.4" y="68.1">J1</text>
<text x="186.3" y="69.5" transform="rotate(-90 186.3 69.5)">17.25</text>
<text x="85.7" y="75.7" transform="rotate(-90 85.7 75.7)">30.5</text>
<text x="112.9" y="77.8">U2</text>
<text x="133.7" y="72.4">SW1</text>
<text x="133.7" y="76.6">SW1</text>
<text x="147.7" y="72.4">SW2</text>
<text x="147.7" y="76.6">SW2</text>
<text x="161.7" y="72.4">SW3</text>
<text x="161.7" y="76.6">SW3</text>
<text x="91.7" y="78.1" transform="rotate(-90 91.7 78.1)">14.05</text>
<text x="107.2" y="83.9">U2</text>
<text x="127.1" y="79.7">D4</text>
<text x="141.1" y="79.7">D5</text>
<text x="155.1" y="79.7">D6</text>
<text x="186.3" y="84" transform="rotate(-90 186.3 84)">14</text>
<text x="113" y="89.9">SW12</text>
<text x="113.1" y="85.3">SW12</text>
<text x="121.6" y="89.7" transform="rotate(-90 121.6 89.7)">D12</text>
<text x="133.7" y="86.4">SW4</text>
<text x="147.7" y="86.4">SW5</text>
<text x="161.7" y="86.4">SW6</text>
<text x="121.9" y="92.5" transform="rotate(-90 121.9 92.5)">K</text>
<text x="127.1" y="93.7">D7</text>
<text x="133.7" y="90.6">SW4</text>
<text x="141.1" y="93.7">D8</text>
<text x="147.7" y="90.6">SW5</text>
<text x="155.1" y="93.7">D9</text>
<text x="161.7" y="90.6">SW6</text>
<text x="192.5" y="94.7" transform="rotate(-90 192.5 94.7)">70</text>
<text x="133.7" y="100.4">SW7</text>
<text x="147.7" y="100.4">SW8</text>
<text x="161.7" y="100.4">SW9</text>
<text x="133.7" y="104.6">SW7</text>
<text x="141" y="107.9">R2</text>
<text x="147.7" y="104.6">SW8</text>
<text x="161.7" y="104.6">SW9</text>
<text x="140.3" y="110.4">R2</text>
<text x="145.3" y="113.1">Q1</text>
<text x="155" y="108">R1</text>
<text x="155" y="110.4">R1</text>
<text x="163.1" y="112.3">+</text>
<text x="166.1" y="110.9">BZ1</text>
<text x="169.3" y="108.1">BZ1</text>
<text x="129" y="118.3">U1</text>
<text x="132.3" y="114.7" transform="rotate(-90 132.3 114.7)">U1</text>
<text x="136.3" y="114.4">D10</text>
<text x="140.3" y="119.9">SW10</text>
<text x="150.1" y="116.3" transform="rotate(-90 150.1 116.3)">Q1</text>
<text x="154.3" y="119.9">SW11</text>
<text x="158.8" y="117.4">D11</text>
<text x="89.9" y="122.7" transform="rotate(-90 89.9 122.7)">14</text>
<text x="140.3" y="124.1">SW10</text>
<text x="154.3" y="124.1">SW11</text>
<text x="98.7" y="127.8" transform="rotate(-90 98.7 127.8)">5.25</text>
<text x="109.1" y="131.4">10</text>
<text x="180.1" y="126.8" transform="rotate(-90 180.1 126.8)">5</text>
<text x="120.8" y="134.8">36.905</text>
<text x="171.5" y="133">6</text>
<text x="121.5" y="138.4">37.25</text>
<text x="139.1" y="141.8">70</text>
<text x="148.3" y="138.4">14</text>
<text x="163.5" y="138.4">18.75</text>
</g>
<g font-size="1.1">
<text x="127.4" y="69.5">D1</text>
<text x="141.4" y="69.5">D2</text>
<text x="155.4" y="69.5">D3</text>
<text x="127.4" y="83.5">D4</text>
<text x="141.4" y="83.5">D5</text>
<text x="155.4" y="83.5">D6</text>
<text x="123.6" y="89.1" transform="rotate(-90 123.6 89.1)">D12</text>
<text x="127.4" y="97.5">D7</text>
<text x="141.4" y="97.5">D8</text>
<text x="155.4" y="97.5">D9</text>
<text x="140.8" y="115.2">D10</text>
<text x="154.8" y="115.2">D11</text>
</g>
</svg>
